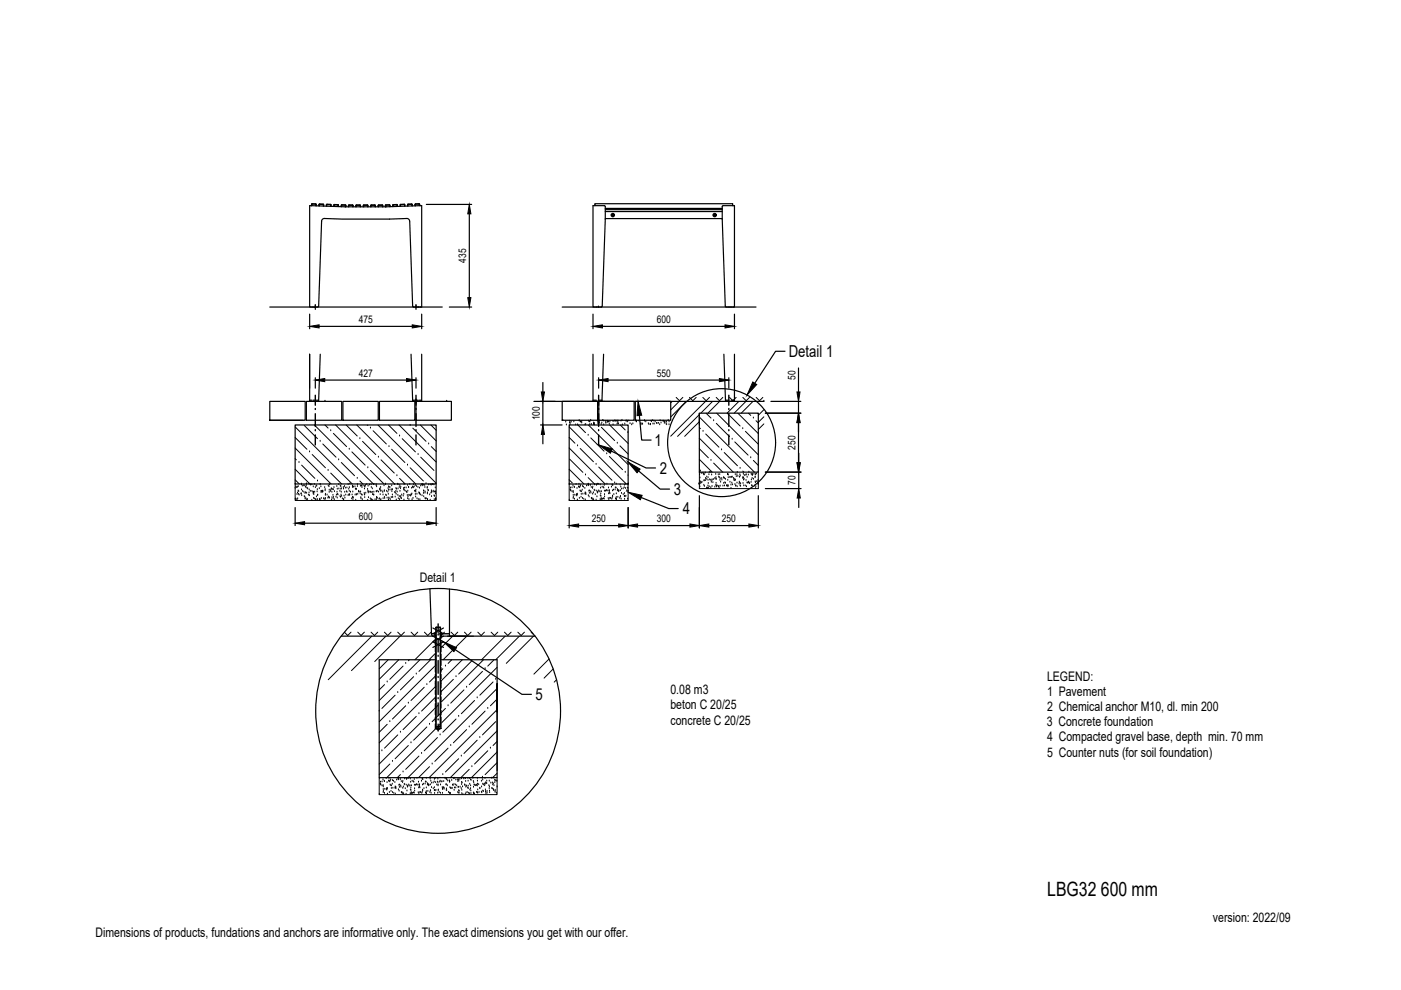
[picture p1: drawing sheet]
<svg xmlns="http://www.w3.org/2000/svg" width="297mm" height="210mm" viewBox="0 0 297 210" stroke-linecap="round" stroke-linejoin="round" font-family="sans-serif">
<!-- layer: 0 -->
<g fill="none" stroke="#000" stroke-width=".25">
<path d="M66 43.6h-.3v21.5h1.1M66 43.6l7.2 .2M66.1 43.3h.9M66.1 43.3v.3M66.2 43.2l-.2 .4M66.2 43.2l.8 .1v.3M67 43.3v.3M67.7 43.7v-.4h.8v.4M68.5 43.3l.1 .4M68.5 43.3h-.8l-.1 .4M69.2 43.7l.1-.4 .9 .1v.3M69.3 43.7v-.3h.8v.3"/>
<path d="M70.9 43.4l-.1 .4M70.9 43.4l.8 .1M70.9 43.4h.8l.1 .4M71.7 43.5v.3M72.3 43.8l.1-.4h.8l.1 .5M72.4 43.8l.1-.3h.7l.1 .4M73.2 43.9h8.6M73.9 43.9l.1-.5 .8 .1 .1 .4M73.9 43.9l.1-.4h.7l.1 .4M75.4 43.9l.2-.5 .8 .1v.4M75.5 43.9v-.4h.8l.1 .4M77 43.9l.1-.5 .9 .1v.4"/>
<path d="M77.1 43.6l.8-.1v.4M77.1 43.6v.3M78.7 43.9v-.4h.8v.4M79.6 43.6l-.9-.2-.1 .5M79.6 43.6v.3M80.2 43.9l.1-.5 .8 .1 .1 .4M80.2 43.9l.1-.4h.7l.1 .4M81.8 43.8l7.6-.2v21.5M82.5 43.4l.2 .4M82.6 43.5h-.8v.4M82.6 43.4l-.9 .1v.4M82.6 43.5v.3"/>
<path d="M84.1 43.4l.1 .4M84.1 43.4l-.8 .1 .1 .3M84.3 43.5l-.9-.1-.1 .4M84.3 43.5v.3M85.8 43.7l-.1-.3h-.8v.3M85.8 43.7l-.1-.4-.8 .1-.1 .3M86.5 43.3h.9v.4M86.5 43.3l-.1 .4M86.5 43.3v.4M86.5 43.4l.8-.1v.4M88.9 43.6l-.1-.3h-.7v.3M89 43.6l-.1-.4h-.8l-.1 .4"/>
<path d="M90.4 43.3h9.6M99.5 45.3v17.8M126.1 43.6v-.4h29.2v.4M128.1 43.6l.2 .2v2.7l-.6 18.4M128.1 43.6h-2.4v21.5h1.2M128.3 44.9h24.8M128.3 46.3h24.8M128.3 44.5h24.8M128.3 44.2h24.8M129.8 45.6h.1M129.8 45.6l.1 .1M129.9 45.7h.1"/>
<path d="M129.9 45.5h.1M129.9 45.5l.2 .1M129.9 45.5l-.1 .1M130 45.5h.1M130 45.7h.1M130.1 45.6h.1M130.1 45.6l-.2 .1M151.4 45.6l.1 .1M151.4 45.6h.1M151.5 45.7h.1M151.5 45.5h.1M151.5 45.5l-.1 .1"/>
<path d="M151.6 45.5l.1 .1M151.6 45.5h.1M151.6 45.7h.1M151.7 45.6l-.1 .1M151.7 45.6h.1M153.3 43.6l-.2 .2v2.7l.7 18.4M153.3 43.6h2.4v21.5h-1.1M57.2 65.1h36.6M65.6 75.1v7.2M65.7 75.1v10h1.7M65.7 66.6v3.1M66.9 64.9h.1"/>
<path d="M66.9 65.3h.1M66.9 64.6v.2M66.9 65v.2M66.9 65.4v.2M67.5 64.9l-.1 .2M67.6 64.9l.6-18a.58 .58 0 0 1 .6-.6l3.7 .2 13.7-.2a.58 .58 0 0 1 .7 .6l.6 18M67.7 69.2h19.7M67.9 75.1l-.3 9.8M87.2 75.1l.3 9.8 .2 .2M87.5 64.9l.2 .2M88.2 64.9h.1M88.2 65.3h.1"/>
<path d="M88.2 64.6v.2M88.2 65v.2M88.2 65.4v.2M88.2 65.1h.5M89.4 75.1v10h-1.7M89.4 66.6v3.1M95.3 65.1h4.7M119.2 65.1h41.1M125.7 75.1v10h.4M125.7 66.6v3.1M126.9 65.1h.1M127.7 64.9l-.2 .2"/>
<path d="M127.7 69.2h26M128 75.1l-.4 9.8-.2 .2M153.5 75.1l.3 9.8 .2 .2M153.8 64.9l.2 .2M155.7 75.1v10h-.3M155.7 66.6v3.1M166.4 74.5h-2l-4.4 6.8M169.3 78v5.1M57.2 85.1h7.5v4h-7.5zM57.2 89.1h7.1M62.6 90.1h29.9v12.5h-29.9zM65 85.1h7.4v4h-7.4z"/>
<path d="M65.7 84.9h.4M66.4 84.9h.5M66.9 80.1v2.2M67.1 84.9h.5M67.5 84.9l-.1 .2M68.9 80.6h17.3M68.9 85.1h.1M72.7 85.1h7.5v4h-7.5zM80.5 85.1h7.5v4h-7.5zM87.5 84.9h.5M88.2 85.1h7.5v4h-7.5zM88.2 84.9h.1"/>
<path d="M88.2 85.3h.1M88.2 84.9h.5M88.2 80.1v2.2M88.2 84.6v.2M88.2 85v.2M88.2 85.4v.2M88.2 85.1h1M88.9 84.9h.5M94.7 85.1h.1M113.2 85.1h48.8M114.6 90.1h4.6M115.1 81.1v2"/>
<path d="M115.1 85.1v5M115.1 92.1v2M119.2 85.1h7.5v4h-7.5zM120.7 90.1h12.5v12.5h-12.5zM125.7 84.9h.7M126.5 85.1h.4M126.9 80.1v2.2M126.9 84.9h.7M127 85.1h7.4v4h-7.4zM128.9 80.6h23.6M129.6 95.6l7.4 3.6h2M134.7 85.1h7.5v4h-7.5z"/>
<path d="M135.4 99.8l4.6 3.9h2M135.6 88.1l.4 5.2h2M148.3 87.6h12.5v12.5h-12.5zM148.3 87.6v2.5M153.8 84.9h.7M154.5 80.1v2.2M155 84.9h.7M162 85.1h.1M162.3 87.6h7.5M163.4 85.1h6.4M169.3 85.1v2.5M169.3 89.6v8.5"/>
<path d="M169.4 96.1v2M62.6 107.6v3.8M64.6 110.9h25.9M65 102.6h.1M92.5 107.6v3.8M120.7 107.6v4.3M122.7 111.4h8.5M133.2 107.6v4.3M133.2 102.6h.1M135.2 111.4h11.1M136 105.5l5.8 2.3h2M148.2 102.6h.1"/>
<path d="M148.3 105.1v6.8M150.3 111.4h8.5M160.7 102.6h.1M160.8 105.1v6.8M162.3 100.1h7.5M162.3 103.6h7.5M169.4 100.1v3.5M169.4 105.6v2M72.4 134.9h20M91.2 124.8l.3 9.7 .4 .4M91.5 134.4h.1M91.7 134.4h-.1"/>
<path d="M91.8 134.9l2.2 1.2-2.2 1.2M91.8 133.2l2.2 1.2M92.2 134.4v.5M92.3 134.9v.5M92.3 135.8v1M92.3 137.3v.9M92.3 138.7v.9M92.4 134.9h.1M92.4 139.9h-12v25h25v-25h-12M92.4 133.1h1M92.4 133.1v21M93.4 134.9h.1"/>
<path d="M93.4 133.1v21M93.4 134.9h20M93.4 134.4h1.9M93.5 134.9v.5M93.5 135.8v1M93.5 137.3v.9M93.5 138.7v.9M93.6 134.4v.5M94 134.9l-2.2 1.2 2.2 1.2M94 133.2l-2.2 1.2h.6M95.3 124.9v10M96.5 137.7l14.2 9.5h2"/>
<path d="M92.3 154.4l.6 .4 .6-.4M92.3 140.1v1M92.3 141.5v1M92.3 143v.9M92.3 144.4v1.5M92.3 146.3v1M92.3 147.8v.9M92.3 149.2v.9M92.3 150.6v1M92.3 152v1M92.3 153.5v.9M92.3 154.4h1.2"/>
<path d="M92.4 154.1h1M93.5 140.1v1M93.5 141.5v1M93.5 143v.9M93.5 144.4v1.5M93.5 146.3v1M93.5 147.8v.9M93.5 149.2v.9M93.5 150.6v1M93.5 152v1M93.5 153.5v.9M105.4 150.9v-6v18.5"/>
<circle cx="129.9" cy="45.6" r=".35"/>
<circle cx="129.9" cy="45.6" r=".15"/>
<circle cx="151.5" cy="45.6" r=".35"/>
<circle cx="151.5" cy="45.6" r=".15"/>
<circle cx="153" cy="93.9" r="11.4"/>
<circle cx="92.9" cy="150.7" r="26"/>
</g>
<!-- layer: SRAFY -->
<g fill="none" stroke="#000" stroke-width=".21">
<path d="M62.6 99.5l3.1 3.1M62.6 95l7.6 7.6M62.6 90.5l12.1 12.1M62.6 97.2l.2 .3M62.6 92.8l2.5 2.5M63.4 98.1h.1M64 98.6l2.8 2.8M64.5 90.2l2.8 2.8M65.6 95.8h.1M66.2 96.4l2.8 2.8M66.7 90.1l12.5 12.5M67.9 93.6h.1"/>
<path d="M68.4 94.1l2.8 2.8M68.9 90.1l.7 .7M69.6 99.7h.1M70.1 91.3h.1M70.7 91.9l2.8 2.8M71.1 90.1l12.6 12.5M71.8 97.5h.1M72.4 98.1l2.8 2.8M73.4 90.1l2.3 2.3M74 95.3h.1M74.6 95.8l2.8 2.8M75.6 90.1l12.5 12.5"/>
<path d="M76.3 93h.1M76.9 93.6l2.8 2.8M77.9 90.1l.1 .1M78 99.2h.1M78.5 90.8h.1M78.5 99.7l2.9 2.9M79.1 91.3l2.8 2.8M80.1 90.1l12.4 12.4M80.2 96.9h.1M80.8 97.5l2.8 2.8M82.4 90.1l1.8 1.8M82.5 94.7h.1"/>
<path d="M83 95.3l2.8 2.8M84.6 90.1l7.9 7.9M84.7 92.4h.1M85.3 93l2.8 2.8M86.4 98.6h.1M87 90.2h.1M87 99.2l2.8 2.8M87.5 90.8l2.8 2.8M88.6 96.4h.1M89.1 90.1l3.4 3.4M89.2 96.9l2.8 2.8M90.9 94.1h.1"/>
<path d="M91.4 90.1l1.1 1.1M91.4 94.7l1.1 1M119.3 89.1h.1M119.9 89.5h.1M120.1 90.1h.1M120.7 99.5l3.1 3.1M120.7 95l7.6 7.6M120.7 90.5l12.1 12.1M120.7 92.7l1.2 1.3M120.8 89.6h.1M120.8 97.3l2.8 2.8M120.8 90.1h.1"/>
<path d="M120.8 89.3h.1M120.9 89.7h.1M121.1 89.5h.1M121.7 89.4h.1M122.1 90.1h.1M122.5 94.5h.1M122.5 90.1h.1M122.5 90.1l1.6 1.6M122.8 89.2h.1M122.8 89.3h.1M123 95.1l2.8 2.8M123.1 89.5h.1"/>
<path d="M123.3 89.4h.1M123.3 89.7h.1M124 90.1h.1M124.2 90h.1M124.7 92.3h.1M124.8 90.1l8.4 8.4M124.8 89.3h.1M124.9 89.4h.1M125 90h.1M125.1 89.5h.1M125.2 89.1h.1M125.3 92.9l2.8 2.8"/>
<path d="M125.4 90h.1M125.8 90h.1M125.9 89.7h.1M125.9 89.9h.1M126 89.8h.1M126 90.1h.1M126.4 98.5h.1M126.7 89.3h.1M126.8 89.8h.1M126.8 89.3h.1M126.9 99l2.9 2.8M127 89.5h.1"/>
<path d="M127.1 89.8h.1M127.5 90h.1M127.5 90.6l2.8 2.8M127.6 89.7h.1M127.8 89.1h.1M127.9 89.3h.1M128 90.1h.1M128.3 89.3h.1M128.5 89.6h.1M128.5 89.8h.1M128.6 96.2h.1M128.7 89.3h.1"/>
<path d="M128.8 89.5h.1M129 89.5h.1M129.2 89.9h.1M129.2 96.8l2.8 2.8M129.3 90.1l3.9 3.9M129.3 89.5h.1M129.9 89.3h.1M130 90.1h.1M130.2 89.3h.1M130.4 89.2h.1M130.5 89.3h.1M130.7 89.3h.1"/>
<path d="M130.8 89.9h.1M130.9 94h.1M131 89.5h.1M131 89.8h.1M131 89.2h.1M131.1 89.9h.1M131.4 94.5l1.8 1.8M131.5 90.1l1.1 1.1M131.7 89.3h.1M131.9 89.1h.1M131.9 90.1h.1M132.5 89.9h.1"/>
<path d="M132.7 89.3h.1M132.9 89.2h.1M133 89.5h.1M133 89.3h.1M133.1 91.7h.1M133.3 89.3h.1M133.6 89.8h.1M133.9 90.1h.1M134.2 89.9h.1M134.7 89.3h.1M134.9 89.3h.1M134.9 89.5h.1"/>
<path d="M135.5 89.3h.1M135.8 89.8h.1M135.9 90.1h.1M136.1 89.9h.1M136.2 90h.1M136.7 89.2h.1M136.7 89.3h.1M136.9 89.4h.1M137.5 89.8h.1M137.6 90h.1M137.9 90.1h.1M137.9 90h.1"/>
<path d="M138 89.3h.1M138.1 89.4h.1M138.3 89.2h.1M138.4 89.9h.1M138.6 89.3h.1M138.7 89.9h.1M138.9 89.4h.1M139.2 89.8h.1M139.3 89.8h.1M139.6 89.8h.1M139.9 90.1h.1M140 89.2h.1"/>
<path d="M140.2 89.7h.1M140.6 89.3h.1M140.6 89.4h.1M140.9 89.8h.1M140.9 89.4h.1M141 89.6h.1M141.2 89.9h.1M141.3 89.5h.1M141.3 90h.1M141.7 89.1h.1M141.8 90.1h.1M141.9 89.5h.1"/>
<path d="M142.5 85.2l-.3 .2M143.4 84.3l.7 .7 .7-.7M144 85.1l-1.8 1.8M145.5 85.1l-3.3 3.3M146.2 84.3l.7 .7 .7-.7M148.3 87.9l-4.6 4.6M148.3 92.9l7.2 7.2M148.3 88.4l11.7 11.7M148.3 90.7l.2 .2M148.3 89.4l-3.1 3.1M148.3 97.4l2.7 2.7M148.3 95.1l1.9 2"/>
<path d="M148.5 99.9h.1M149 84.3l.7 .7 .7-.7M149.1 91.5h.1M149.5 85.1l-7.3 7.4M149.6 92l2.8 2.8M149.7 87.6l1 1M150.7 97.6h.1M151.1 85.1l-2.5 2.5M151.3 89.2h.1M151.3 98.2l1.9 1.9M151.8 84.3l.7 .7 .8-.7M151.9 89.8l2.8 2.8"/>
<path d="M151.9 87.6l8.9 8.8M152.6 85.1l-2.5 2.5M153 95.4h.1M153.6 95.9l2.8 2.8M154.2 87.6l2.7 2.7M154.7 84.3l.7 .7 .7-.7M155.2 93.1h.1M155.8 93.7l2.8 2.8M156.4 87.6l4.4 4.3M156.6 85.1l-2.4 2.5M156.9 99.3h.1M157.5 90.9h.1"/>
<path d="M157.5 99.9l.2 .2M157.5 84.3l.7 .7 .7-.7M158 91.5l2.8 2.7M158.1 85.1l-2.4 2.5M158.7 87.6l.5 .5M159.2 97.1h.1M159.6 85.1l-2.4 2.5M159.7 88.6h.1M159.7 97.6l1.1 1.1M160.3 89.2l.5 .5M160.3 84.3l.7 .7 .7-.7M162 88.4l-1.2 1.1"/>
<path d="M162 86.9l-1.2 1.1M162 89.9l-1.2 1.2M62.6 103.5h.1M62.6 102.6v3.5h29.9v-3.5M62.6 101.7l.9 .9M62.6 105.9h.1M62.7 105.8h.1M62.7 103.2h.1M62.7 106h.1M62.9 103.4h.1M63 104.8h.1M63 106h.1"/>
<path d="M63 103.3h.1M63.1 104.5h.1M63.1 105.8h.1M63.2 104.1h.1M63.2 103.2h.1M63.3 104.8h.1M63.3 104.2h.1M63.4 105h.1M63.8 104.7h.1M63.9 104.7h.1M63.9 102.6h.1M63.9 102.8h.1"/>
<path d="M63.9 103.9h.1M64 105.1h.1M64.1 103.1h.1M64.2 104.2h.1M64.4 103h.1M64.4 104.4h.1M64.5 103h.1M64.5 105.3h.1M64.6 105.4h.1M64.7 104.6h.1M64.7 105.8h.1M64.8 103.2h.1"/>
<path d="M64.8 104.5h.1M64.8 105.7h.1M64.9 103.4h.1M64.9 102.9h.1M64.9 106h.1M65 104.6h.1M65.1 103.6h.1M65.2 105.9h.1M65.2 103.7h.1M65.4 105h.1M65.5 102.7h.1M65.5 104.5h.1"/>
<path d="M65.6 103.9h.1M65.6 105.1h.1M65.8 104.2h.1M65.8 102.8h.1M65.9 102.8h.1M66.1 106.1h.1M66.1 102.8h.1M66.1 104.2h.1M66.4 104.4h.1M66.4 103.2h.1M66.4 104.7h.1M66.5 104.4h.1"/>
<path d="M66.5 105.7h.1M66.5 104.9h.1M66.7 102.7h.1M66.7 105.8h.1M66.7 104.4h.1M66.9 103.4h.1M67 106h.1M67 103h.1M67.1 105.4h.1M67.1 103.1h.1M67.2 104.3h.1M67.3 103.8h.1"/>
<path d="M67.3 105.9h.1M67.3 105h.1M67.3 102h.1M67.4 105h.1M67.7 103.6h.1M67.7 105.9h.1M67.8 105.8h.1M67.8 106h.1M67.9 102.8h.1M67.9 102.6h.1M68 103.2h.1M68.1 104.5h.1"/>
<path d="M68.1 104.2h.1M68.1 105.7h.1M68.3 104.2h.1M68.4 104.4h.1M68.4 104.1h.1M68.4 104.3h.1M68.6 105.8h.1M68.7 105.7h.1M68.8 103.4h.1M68.9 105.9h.1M68.9 103.8h.1M68.9 104.1h.1"/>
<path d="M69 105h.1M69 104.8h.1M69 105.7h.1M69.3 105h.1M69.5 105.6h.1M69.6 103h.1M69.6 105.4h.1M69.8 103.2h.1M69.8 105.5h.1M69.8 104.4h.1M69.8 103.9h.1M69.8 105.6h.1"/>
<path d="M69.8 102.8h.1M70.1 104.2h.1M70.1 100.3l2.3 2.3M70.1 103.9h.1M70.2 103.6h.1M70.3 106h.1M70.4 103.7h.1M70.4 104.4h.1M70.4 105.5h.1M70.6 103.8h.1M70.6 105h.1M70.6 105.8h.1"/>
<path d="M70.7 103.8h.1M70.7 105.5h.1M70.8 103.4h.1M70.9 105.9h.1M70.9 104.2h.1M71.2 105.4h.1M71.3 105h.1M71.4 103.1h.1M71.5 104.4h.1M71.5 105.6h.1M71.5 103.7h.1M71.5 104.8h.1"/>
<path d="M71.7 104.9h.1M71.8 102.8h.1M71.8 103.7h.1M72.1 104.2h.1M72.1 105.3h.1M72.2 103.1h.1M72.2 105.4h.1M72.3 103.2h.1M72.3 103.7h.1M72.3 105h.1M72.3 104.4h.1M72.4 103.6h.1"/>
<path d="M72.4 105.2h.1M72.6 105.8h.1M72.8 103.4h.1M72.8 103.7h.1M72.8 106h.1M72.9 105.9h.1M72.9 105.2h.1M73 103.1h.1M73.1 104.4h.1M73.1 105.6h.1M73.2 103.5h.1M73.3 105h.1"/>
<path d="M73.4 104.3h.1M73.6 103.5h.1M73.6 104.4h.1M73.8 105.1h.1M73.8 102.8h.1M73.9 103.7h.1M74 104.9h.1M74 104.2h.1M74.1 103.4h.1M74.1 104.9h.1M74.1 105h.1M74.2 102.6h.1"/>
<path d="M74.3 104.3h.1M74.6 105.8h.1M74.7 104.9h.1M74.7 103.1h.1M74.7 105.5h.1M74.8 103.1h.1M74.8 103.4h.1M74.8 104.3h.1M74.8 105.9h.1M74.8 105.5h.1M74.9 105.6h.1M74.9 103.3h.1"/>
<path d="M75.3 103.2h.1M75.3 105h.1M75.4 103.7h.1M75.4 106.1h.1M75.5 103.8h.1M75.5 104.8h.1M75.6 103.7h.1M75.6 104.9h.1M75.7 101.4h.1M75.8 103.2h.1M75.8 102.8h.1M75.8 104.8h.1"/>
<path d="M76 104.2h.1M76 104.3h.1M76.3 104.3h.1M76.3 102l.6 .6M76.4 104.7h.1M76.4 103.1h.1M76.5 104.3h.1M76.5 105.5h.1M76.5 105.8h.1M76.6 103h.1M76.7 104.9h.1M76.7 103.4h.1"/>
<path d="M76.8 105h.1M76.8 105.9h.1M77 103h.1M77.2 104.6h.1M77.3 105h.1M77.3 103.1h.1M77.3 103.7h.1M77.3 104.9h.1M77.3 105.5h.1M77.4 103.3h.1M77.5 102.9h.1M77.6 104.6h.1"/>
<path d="M77.8 102.7h.1M77.9 103.8h.1M78 106.1h.1M78 104.2h.1M78 103.1h.1M78.1 104.5h.1M78.1 104.3h.1M78.1 105.5h.1M78.3 104.3h.1M78.3 102.8h.1M78.5 105.8h.1M78.6 104.3h.1"/>
<path d="M78.7 106.1h.1M78.7 102.8h.1M78.7 104.5h.1M78.7 103.4h.1M78.8 105.9h.1M78.9 103.6h.1M78.9 104.4h.1M79 104.9h.1M79 106.1h.1M79.2 102.7h.1M79.2 105h.1M79.3 104.3h.1"/>
<path d="M79.3 102.7h.1M79.5 106h.1M79.7 102.7h.1M79.8 103h.1M79.8 104.2h.1M79.8 105.5h.1M79.8 105.9h.1M79.8 103.2h.1M79.9 105.5h.1M80 104.2h.1M80 105.6h.1M80.2 104.3h.1"/>
<path d="M80.4 105.8h.1M80.5 103.8h.1M80.5 105.8h.1M80.6 103.6h.1M80.6 103.9h.1M80.6 104.9h.1M80.6 106.1h.1M80.6 104.2h.1M80.7 103.4h.1M80.8 105.9h.1M81 104.1h.1M81.1 104.4h.1"/>
<path d="M81.2 104.9h.1M81.2 105.7h.1M81.4 103h.1M81.5 104.2h.1M81.5 104h.1M81.5 105.4h.1M81.6 105.7h.1M81.7 102.7h.1M81.8 102.6h.1M81.8 105h.1M81.9 105.1h.1M82 104.2h.1"/>
<path d="M82.1 105.6h.1M82.2 104.3h.1M82.3 103.6h.1M82.3 104.8h.1M82.4 106h.1M82.4 103.9h.1M82.4 103.2h.1M82.5 105.6h.1M82.5 105.8h.1M82.5 103.3h.1M82.7 103.4h.1M82.7 103.9h.1"/>
<path d="M82.7 105.9h.1M82.9 105.5h.1M83 103h.1M83.1 103.8h.1M83.1 104.2h.1M83.1 105.4h.1M83.2 104.9h.1M83.2 103.8h.1M83.3 105.5h.1M83.7 102.7h.1M83.7 104.4h.1M83.8 105.4h.1"/>
<path d="M83.8 104.5h.1M83.9 104.2h.1M83.9 103.6h.1M84 104.8h.1M84 106h.1M84.1 103.7h.1M84.2 100.9h.1M84.2 104.3h.1M84.3 102.7h.1M84.4 105h.1M84.4 103.7h.1M84.4 102.8h.1"/>
<path d="M84.5 105.8h.1M84.6 105.3h.1M84.7 103.3h.1M84.7 105.9h.1M84.7 101.4l1.2 1.2M84.8 102.9h.1M84.8 104.2h.1M84.8 105.4h.1M84.9 103.6h.1M85 103.3h.1M85 105.2h.1M85 105.6h.1"/>
<path d="M85.1 105.7h.1M85.2 104.9h.1M85.5 105.2h.1M85.6 103.6h.1M85.6 103.9h.1M85.6 104.8h.1M85.6 106h.1M85.7 102.7h.1M85.7 104h.1M85.8 103.5h.1M85.9 104.2h.1M86.1 103.4h.1"/>
<path d="M86.2 104.3h.1M86.3 104.5h.1M86.4 105.1h.1M86.4 102.9h.1M86.4 105.7h.1M86.5 104.1h.1M86.5 105.4h.1M86.6 103.4h.1M86.7 105h.1M86.7 105.9h.1M86.9 102.7h.1M86.9 105.1h.1"/>
<path d="M87 105.2h.1M87.2 104.9h.1M87.3 103.5h.1M87.3 104.7h.1M87.4 106h.1M87.5 103.3h.1M87.6 105.7h.1M87.6 103.4h.1M87.6 102.7h.1M87.8 103.2h.1M87.9 104.2h.1M88 102.9h.1"/>
<path d="M88.1 104.8h.1M88.1 104.2h.1M88.1 105.4h.1M88.2 104.3h.1M88.2 103.9h.1M88.3 103.1h.1M88.4 104.8h.1M88.4 105.7h.1M88.6 103.3h.1M88.7 105.9h.1M88.8 104.5h.1M88.9 104.7h.1"/>
<path d="M88.9 104.6h.1M88.9 103.5h.1M89 104.7h.1M89 105.9h.1M89.1 104.9h.1M89.2 103h.1M89.4 102.7h.1M89.5 105.1h.1M89.5 103h.1M89.5 102.9h.1M89.6 102.7h.1M89.8 102.9h.1"/>
<path d="M89.8 104.6h.1M89.8 104.1h.1M89.8 105.3h.1M89.9 104.1h.1M90 102.9h.1M90.1 103.4h.1M90.1 104.6h.1M90.1 105.7h.1M90.1 104.3h.1M90.2 105.8h.1M90.3 102.6h.1M90.4 105.7h.1"/>
<path d="M90.6 103.5h.1M90.6 103.3h.1M90.6 104.7h.1M90.6 104.5h.1M90.6 106h.1M90.7 105.9h.1M90.7 103.9h.1M90.8 104h.1M90.9 102.8h.1M91.1 104.9h.1M91.2 106.1h.1M91.2 102.8h.1"/>
<path d="M91.4 104.6h.1M91.4 102.8h.1M91.5 104.1h.1M91.5 104.4h.1M91.5 105.3h.1M91.6 102.7h.1M91.7 102.7h.1M91.8 104.3h.1M91.8 104.1h.1M92 102.8h.1M92 105.1h.1M92.1 105.9h.1"/>
<path d="M92.1 104.3h.1M92.1 105.2h.1M92.3 103.4h.1M92.3 104.7h.1M92.3 104.3h.1M92.4 105.9h.1M92.4 105.7h.1M120.7 102.6v3.5h12.5v-3.5M120.7 101.7l.6 .7M120.7 106.1h.1M120.8 102.7h.1M120.9 103.9h.1"/>
<path d="M120.9 103.5h.1M121 104h.1M121 104.1h.1M121.3 103.4h.1M121.3 104.3h.1M121.5 103h.1M121.5 104.2h.1M121.5 105.7h.1M121.5 105h.1M121.5 104.5h.1M121.6 105.4h.1M121.7 103.3h.1"/>
<path d="M121.8 103.4h.1M121.8 105.8h.1M121.9 105h.1M122.1 102.7h.1M122.2 105h.1M122.2 104.9h.1M122.3 105.1h.1M122.3 103.6h.1M122.4 104.8h.1M122.4 104.9h.1M122.4 106h.1M122.7 103.2h.1"/>
<path d="M122.7 102.7h.1M122.8 103.3h.1M122.8 105.7h.1M122.9 103.4h.1M123 103.2h.1M123 104.1h.1M123.1 103h.1M123.1 104.2h.1M123.2 105.4h.1M123.2 104.8h.1M123.3 104.3h.1M123.4 103.9h.1"/>
<path d="M123.5 103.1h.1M123.5 105.7h.1M123.6 104.8h.1M123.7 103.3h.1M123.8 105.8h.1M124 103.6h.1M124 104.8h.1M124.1 104.5h.1M124.1 106h.1M124.1 104.7h.1M124.1 100.7h.1M124.2 104.6h.1"/>
<path d="M124.2 104.9h.1M124.4 103h.1M124.7 102.7h.1M124.7 103h.1M124.7 101.3l1.4 1.3M124.7 105.1h.1M124.8 102.8h.1M124.8 102.9h.1M124.9 104.1h.1M124.9 105.4h.1M125 104.6h.1M125 104.1h.1"/>
<path d="M125.2 102.9h.1M125.2 104.3h.1M125.3 104.5h.1M125.4 103.3h.1M125.4 105.7h.1M125.5 105.7h.1M125.5 105.8h.1M125.6 103.6h.1M125.7 104.8h.1M125.7 103.3h.1M125.7 106h.1M125.7 105.8h.1"/>
<path d="M125.8 104.5h.1M125.9 106.1h.1M126 103.9h.1M126.1 102.8h.1M126.1 104h.1M126.2 104.9h.1M126.4 106h.1M126.4 102.7h.1M126.5 102.9h.1M126.5 104.1h.1M126.6 105.3h.1M126.7 104.4h.1"/>
<path d="M126.7 104.5h.1M126.7 102.7h.1M126.9 102.7h.1M126.9 104.1h.1M127 104.3h.1M127.2 104.2h.1M127.3 105.9h.1M127.3 102.8h.1M127.3 105.1h.1M127.3 103.5h.1M127.4 104.7h.1M127.4 105.2h.1"/>
<path d="M127.4 105.9h.1M127.5 105.7h.1M127.5 104.2h.1M127.6 105.9h.1M127.7 103.3h.1M127.7 105.8h.1M127.9 103.4h.1M128 105.7h.1M128 103.5h.1M128.1 105.8h.1M128.1 102.9h.1M128.2 104.1h.1"/>
<path d="M128.2 104.9h.1M128.2 105.4h.1M128.4 104.1h.1M128.6 104h.1M128.7 102.7h.1M128.7 104.1h.1M128.9 104.1h.1M129 105.7h.1M129 103.5h.1M129 104.7h.1M129.1 105.9h.1M129.2 104.2h.1"/>
<path d="M129.2 104.6h.1M129.2 104h.1M129.3 105.7h.1M129.3 104.7h.1M129.4 105.7h.1M129.6 103.3h.1M129.7 105.8h.1M129.8 105.6h.1M129.8 102.8h.1M129.9 104.1h.1M129.9 105.2h.1M129.9 105.3h.1"/>
<path d="M129.9 102.9h.1M130.1 103.9h.1M130.2 104.9h.1M130.3 102.4h.1M130.4 103.9h.1M130.5 103.4h.1M130.5 105.8h.1M130.6 105.9h.1M130.6 103.5h.1M130.7 102.7h.1M130.7 104.7h.1M130.7 105.5h.1"/>
<path d="M130.7 105.9h.1M130.9 104.1h.1M130.9 103.8h.1M131 105.4h.1M131.1 104h.1M131.2 104.2h.1M131.2 104.1h.1M131.4 105.7h.1M131.5 102.8h.1M131.5 105.4h.1M131.5 104h.1M131.6 105.3h.1"/>
<path d="M131.6 103.3h.1M131.7 105.8h.1M131.8 104.6h.1M131.8 103.7h.1M132.1 103.6h.1M132.1 104.9h.1M132.3 103.4h.1M132.4 105.3h.1M132.4 104.6h.1M132.4 102.9h.1M132.4 105.2h.1M132.4 105.9h.1"/>
<path d="M132.5 105.3h.1M132.6 100.1h.1M132.6 102.7h.1M132.6 103.6h.1M132.7 105.2h.1M132.9 104.1h.1M133 103.5h.1M133.1 105.8h.1M133.1 102.8h.1M133.1 100.7l.1 .1M133.1 103.6h.1M133.1 104h.1"/>
<path d="M133.1 104.2h.1M148.3 100.1v3.5h12.5v-3.5M148.3 100.7h.1M148.4 100.1h.1M148.4 103.2h.1M148.4 101.3h.1M148.4 102.1h.1M148.4 102.6h.1M148.6 102.3h.1M148.7 100.4h.1M148.7 102.4h.1M148.8 102.2h.1"/>
<path d="M149 100.3h.1M149.2 100.5h.1M149.2 102.9h.1M149.3 100.7h.1M149.3 102h.1M149.3 100.6h.1M149.3 101.9h.1M149.3 103.1h.1M149.5 100.3h.1M149.6 101.5h.1M149.6 101.9h.1M149.8 101.6h.1"/>
<path d="M149.8 101.1h.1M149.9 103.5h.1M150 103.6h.1M150.1 103h.1M150.1 101.8h.1M150.1 101.3h.1M150.2 102.5h.1M150.2 103.5h.1M150.3 100.7h.1M150.4 103.2h.1M150.4 100.2h.1M150.5 101.7h.1"/>
<path d="M150.6 101.8h.1M150.7 103.4h.1M150.7 100.1h.1M150.8 102.2h.1M150.9 100.7h.1M150.9 101.9h.1M151 103.1h.1M151 101.7h.1M151.1 102.3h.1M151.3 101.7h.1M151.6 103.3h.1M151.6 101.5h.1"/>
<path d="M151.8 100.6h.1M151.8 102.9h.1M151.8 101.3h.1M151.8 102.5h.1M151.8 101.6h.1M151.9 103.2h.1M151.9 103h.1M152.1 103h.1M152.3 100.7h.1M152.3 103.2h.1M152.4 101.2h.1M152.4 103.2h.1"/>
<path d="M152.4 103.5h.1M152.5 101.3h.1M152.6 100.6h.1M152.6 101.9h.1M152.7 103.1h.1M152.7 101.5h.1M152.8 102.2h.1M153 101.5h.1M153.1 101.8h.1M153.3 103.1h.1M153.4 101.3h.1M153.4 102.5h.1"/>
<path d="M153.5 101.4h.1M153.6 103h.1M153.7 102.4h.1M153.8 101.6h.1M153.8 102.5h.1M154 103h.1M154.1 103h.1M154.3 100.6h.1M154.3 101.8h.1M154.3 103.2h.1M154.3 103.1h.1M154.4 103h.1"/>
<path d="M154.4 101.3h.1M154.4 100.7h.1M154.7 101.2h.1M154.8 102.2h.1M155 101.2h.1M155 102.8h.1M155 103.6h.1M155.1 101.2h.1M155.2 102.4h.1M155.2 101.2h.1M155.3 102.8h.1M155.5 101.4h.1"/>
<path d="M155.6 101.8h.1M155.7 101.9h.1M155.8 101.6h.1M155.8 102.7h.1M155.9 100.6h.1M155.9 101.8h.1M156 103.1h.1M156 103h.1M156.1 101.1h.1M156.2 100.6h.1M156.3 102.4h.1M156.3 103.2h.1"/>
<path d="M156.3 100.2h.1M156.4 101h.1M156.7 102.6h.1M156.7 102.2h.1M156.8 101.2h.1M156.8 102.4h.1M156.9 100.7h.1M156.9 103h.1M156.9 100.9h.1M157 103.1h.1M157 102.6h.1M157.5 101.4h.1"/>
<path d="M157.5 101.2h.1M157.5 102.5h.1M157.6 100.6h.1M157.6 101.3h.1M157.6 101.8h.1M157.7 103h.1M157.8 101.6h.1M157.8 100.8h.1M158 103h.1M158.1 100.8h.1M158.2 101.9h.1M158.2 100.6h.1"/>
<path d="M158.3 103.2h.1M158.4 102.4h.1M158.4 101.2h.1M158.5 102.4h.1M158.7 100.7h.1M158.7 102.2h.1M158.7 102.3h.1M158.8 100.1h.1M158.8 102.4h.1M158.9 102.5h.1M159.2 102.3h.1M159.3 100.5h.1"/>
<path d="M159.3 101.8h.1M159.3 103h.1M159.4 100.7h.1M159.5 101.4h.1M159.5 103.1h.1M159.5 100.6h.1M159.5 100.8h.1M159.7 101.6h.1M159.9 100.6h.1M160 103h.1M160.1 101.3h.1M160.1 102.2h.1"/>
<path d="M160.1 101.1h.1M160.2 102.4h.1M160.2 100.6h.1M160.2 103.6h.1M160.2 103.2h.1M160.4 100.5h.1M160.4 102.1h.1M160.7 102.2h.1M160.7 101.9h.1M73 134l.7 .7 .7-.7M75.8 134l.7 .7 .8-.7M78.7 134l.7 .7 .7-.7"/>
<path d="M78.8 134.9l-9.2 9.2M81.5 134l.7 .7 .7-.7M81.8 134.9l-7.3 7.3M82.3 139.9l-1.9 1.9M84.3 134l.7 .7 .7-.7M84.5 139.9l-4.1 4.1M84.8 134.9l-5.4 5.4M86.8 139.9l-.2 .2M87.2 134l.7 .7 .7-.7M89 139.9l-8.6 8.6M90 134l.7 .7 .7-.7M91.3 139.9l-2.5 2.4"/>
<path d="M92.4 135.4l-4.4 4.5M92.4 138.4l-1.4 1.5M92.8 134l.7 .7 .7-.7M93.5 139.9l-.1 .1M95.6 134l.7 .7 .8-.7M95.8 139.9l-.8 .8M96 134.9l-2.6 2.5M98 139.9l-4.6 4.6M98.5 134l.7 .7 .7-.7M99 134.9l-5 5M101.3 134l.7 .7 .7-.7M102.5 139.9l-9.1 9.1"/>
<path d="M104.1 134l.7 .7 .7-.7M104.8 139.9l-1.4 1.3M107 134l.7 .7 .7-.7M107.1 134.9l-5 5M109.8 134l.7 .7 .7-.7M110.1 134.9l-5 5M112.6 134l.4 .4M113.1 134.9l-5.8 5.7M116.4 139.7l-3.2 3.2M80.4 159.7h.1M80.4 150.8h.1M81 159.2h.1"/>
<path d="M81.5 145.2l-1.1 1.1M82.1 144.6h.1M82.1 153.6l-1.7 1.7M82.7 153h.1M83.8 147.4l-2.8 2.8M84.3 146.8h.1M84.3 155.8l-2.8 2.8M84.9 155.3h.1M85.5 141.2l-2.8 2.8M86 140.7h.1M86 149.6l-2.8 2.8M86.6 149.1h.1"/>
<path d="M86.6 158.1l-2.8 2.8M87.1 157.5h.1M87.7 143.5l-2.8 2.8M88.3 142.9h.1M88.3 151.9l-2.8 2.8M88.8 151.3h.1M89.4 159.7h.1M89.9 145.7l-2.8 2.8M90.5 145.2h.1M90.5 154.1l-2.8 2.8M91.1 153.6h.1M92.2 148l-2.8 2.8"/>
<path d="M92.4 141l-12 12M92.4 145.5l-12 12M92.4 143.3l-1.3 1.3M92.7 156.4l-2.8 2.8M93 149.4l-12.6 12.6M93.3 155.8h.1M93.9 141.8l-.5 .5M94.4 141.2h.1M94.4 150.2l-2.8 2.8M95 149.6h.1M95 158.6l-2.8 2.8M95.6 158.1h.1"/>
<path d="M96.1 144l-2.7 2.8M96.7 143.5h.1M96.7 152.4l-2.8 2.9M97.2 151.9h.1M98.4 146.3l-2.8 2.8M98.9 145.7h.1M98.9 154.7l-2.8 2.8M99.5 154.1h.1M100.1 140.1l-2.9 2.8M100.6 148.5l-2.8 2.8M101.2 148h.1M101.2 156.9l-2.8 2.8"/>
<path d="M101.7 156.4h.1M102.3 142.3l-2.8 2.9M102.9 141.8h.1M102.9 150.8l-2.8 2.8M103.4 150.2h.1M103.4 159.2l-2.8 2.8M104 158.6h.1M104.5 144.6l-2.8 2.8M105.1 144h.1M105.1 153l-2.8 2.8M105.4 141.5l-23.4 23.4M105.4 146l-18.9 18.9"/>
<path d="M105.4 150.5l-14.4 14.4M105.4 155l-9.9 9.9M105.4 159.4l-5.4 5.5M105.4 148.2l-1.4 1.4M105.4 157.2l-.9 .9M117.3 141.8l-1.9 2M118 144.1l-.5 .5M80.4 164.9v3.6h25v-3.6M80.4 168.4h.1M80.5 165h.1M80.6 166.2h.1M80.7 165.8h.1"/>
<path d="M80.7 166.3h.1M80.7 166.4h.1M81 165.8h.1M81 166.6h.1M81.2 165.3h.1M81.2 166.6h.1M81.2 168h.1M81.3 167.4h.1M81.3 166.8h.1M81.3 167.8h.1M81.5 165.6h.1M81.5 165.7h.1"/>
<path d="M81.5 168.2h.1M81.6 167.4h.1M81.9 165.1h.1M81.9 167.4h.1M82 167.2h.1M82 167.5h.1M82.1 165.9h.1M82.1 167.2h.1M82.1 167.3h.1M82.1 168.4h.1M82.4 165.6h.1M82.5 165h.1"/>
<path d="M82.5 165.7h.1M82.6 168h.1M82.6 165.8h.1M82.7 162l-2.3 2.2M82.7 165.6h.1M82.7 166.4h.1M82.8 165.3h.1M82.9 166.6h.1M82.9 167.8h.1M83 167.2h.1M83 166.6h.1M83.2 166.3h.1"/>
<path d="M83.2 161.4h.1M83.2 165.5h.1M83.2 168h.1M83.3 167.1h.1M83.4 165.6h.1M83.5 168.2h.1M83.7 165.9h.1M83.8 167.1h.1M83.8 166.8h.1M83.8 168.4h.1M83.9 167h.1M83.9 167.2h.1"/>
<path d="M84.1 165.4h.1M84.4 165.1h.1M84.4 165.3h.1M84.4 165h.1M84.5 167.5h.1M84.5 165.2h.1M84.5 165.3h.1M84.6 166.5h.1M84.6 167.7h.1M84.7 166.9h.1M84.7 166.4h.1M84.9 164.2l-.7 .7"/>
<path d="M84.9 165.3h.1M85 166.6h.1M85 166.9h.1M85.1 165.7h.1M85.1 168h.1M85.2 168h.1M85.2 168.2h.1M85.4 165.9h.1M85.4 167.1h.1M85.4 165.6h.1M85.4 168.4h.1M85.5 163.7h.1"/>
<path d="M85.5 168.2h.1M85.5 166.8h.1M85.6 168.5h.1M85.7 166.3h.1M85.8 165.2h.1M85.8 166.4h.1M85.9 167.2h.1M86.1 168.4h.1M86.1 165.1h.1M86.2 165.3h.1M86.2 166.5h.1M86.3 167.7h.1"/>
<path d="M86.4 166.9h.1M86.4 166.7h.1M86.4 165h.1M86.6 165h.1M86.7 166.4h.1M86.7 166.7h.1M86.9 166.6h.1M87 168.3h.1M87 165.2h.1M87 167.5h.1M87.1 165.9h.1M87.1 167.1h.1"/>
<path d="M87.1 167.6h.1M87.1 168.3h.1M87.2 168h.1M87.2 166.6h.1M87.3 168.2h.1M87.4 165.6h.1M87.4 168.2h.1M87.6 165.7h.1M87.7 168.1h.1M87.7 165.8h.1M87.8 168.2h.1M87.8 165.3h.1"/>
<path d="M87.9 166.5h.1M87.9 167.2h.1M87.9 167.7h.1M88.1 166.5h.1M88.3 166.4h.1M88.4 165h.1M88.4 166.5h.1M88.6 166.4h.1M88.7 168.1h.1M88.7 165.8h.1M88.8 167.1h.1M88.8 168.3h.1"/>
<path d="M88.8 160.3l-2.8 2.8M88.9 166.6h.1M88.9 166.9h.1M88.9 166.4h.1M89 168h.1M89 167h.1M89.2 168h.1M89.4 165.6h.1M89.4 168.2h.1M89.5 168h.1M89.5 165.2h.1M89.6 166.4h.1"/>
<path d="M89.6 167.5h.1M89.6 167.7h.1M89.6 165.3h.1M89.8 166.3h.1M89.9 167.2h.1M90.1 166.2h.1M90.2 165.8h.1M90.2 168.1h.1M90.3 168.2h.1M90.3 165.8h.1M90.4 165h.1M90.4 167.1h.1"/>
<path d="M90.4 167.8h.1M90.4 168.3h.1M90.6 166.4h.1M90.7 166.2h.1M90.7 167.8h.1M90.8 166.4h.1M90.9 166.6h.1M90.9 166.5h.1M91.1 162.6l-2.4 2.3M91.1 168h.1M91.2 165.2h.1M91.2 167.7h.1"/>
<path d="M91.2 166.4h.1M91.3 167.6h.1M91.3 165.6h.1M91.4 168.2h.1M91.5 167h.1M91.5 166h.1M91.6 162h.1M91.8 166h.1M91.9 167.2h.1M92.1 165.8h.1M92.1 167.6h.1M92.1 167h.1"/>
<path d="M92.1 165.2h.1M92.1 168.2h.1M92.3 167.7h.1M92.4 165.9h.1M92.4 165h.1M92.4 167.6h.1M92.6 166.4h.1M92.7 165.8h.1M92.8 168.2h.1M92.8 165.2h.1M92.9 165.9h.1M92.9 166.6h.1"/>
<path d="M92.9 166.4h.1M92.9 167.6h.1M92.9 167.5h.1M93.1 168h.1M93.2 165.8h.1M93.3 164.8l-.1 .1M93.3 165.6h.1M93.4 168.2h.1M93.4 166.4h.1M93.6 165.8h.1M93.7 165.8h.1M93.8 167h.1"/>
<path d="M93.8 168.2h.1M93.8 167.4h.1M93.8 167.2h.1M93.9 164.2h.1M94 167h.1M94.1 165.7h.1M94.1 167.3h.1M94.2 167.1h.1M94.3 165h.1M94.5 165.1h.1M94.6 166.4h.1M94.6 167.6h.1"/>
<path d="M94.6 165.3h.1M94.7 167.3h.1M94.7 167.6h.1M94.8 165.4h.1M94.8 166.6h.1M94.9 165.6h.1M95.1 168h.1M95.3 165.6h.1M95.3 165.9h.1M95.4 165.8h.1M95.4 168.2h.1M95.4 167h.1"/>
<path d="M95.5 168.3h.1M95.5 167.2h.1M95.8 165.5h.1M95.8 167.2h.1M95.8 167.1h.1M95.9 166.4h.1M96.1 166.6h.1M96.2 165.1h.1M96.3 166.3h.1M96.3 167.6h.1M96.3 165h.1M96.4 167.1h.1"/>
<path d="M96.6 166.4h.1M96.6 167.1h.1M96.6 165.4h.1M96.8 166.6h.1M97 165.3h.1M97.1 165.7h.1M97.1 168h.1M97.1 166.9h.1M97.2 168.2h.1M97.2 166.9h.1M97.2 165.3h.1M97.2 167.6h.1"/>
<path d="M97.2 160.9l-2.8 2.8M97.3 165.6h.1M97.3 168.2h.1M97.4 167.7h.1M97.5 165.3h.1M97.6 166.9h.1M97.8 167.2h.1M97.8 160.3h.1M97.8 165.1h.1M97.9 165.9h.1M97.9 166.3h.1M97.9 167.6h.1"/>
<path d="M97.9 168.3h.1M98 166h.1M98.1 166.8h.1M98.1 168.5h.1M98.3 165h.1M98.3 165.1h.1M98.5 166.4h.1M98.5 166.5h.1M98.7 168.4h.1M98.7 165.1h.1M98.7 165.7h.1M98.8 166.9h.1"/>
<path d="M98.8 166.6h.1M98.8 168.1h.1M98.9 166.7h.1M99 168h.1M99.2 167.1h.1M99.2 165h.1M99.2 165.6h.1M99.3 166.7h.1M99.3 167.2h.1M99.3 168.2h.1M99.5 163.1l-1.8 1.8M99.5 168.3h.1"/>
<path d="M99.5 165.1h.1M99.6 166.3h.1M99.6 167.5h.1M99.8 167.2h.1M99.8 165.3h.1M99.8 166.6h.1M99.8 167.7h.1M99.9 168.2h.1M99.9 165.4h.1M100.1 162.6h.1M100.3 165h.1M100.4 165.7h.1"/>
<path d="M100.4 168.2h.1M100.4 166.9h.1M100.4 168.1h.1M100.4 166h.1M100.5 168.3h.1M100.5 166.4h.1M100.6 168.4h.1M100.6 166.5h.1M100.8 166.6h.1M101 166.4h.1M101 168h.1M101.1 166.5h.1"/>
<path d="M101.2 166.6h.1M101.2 165h.1M101.2 168.1h.1M101.2 165.6h.1M101.2 166.3h.1M101.3 167.5h.1M101.3 168.2h.1M101.5 166.4h.1M101.6 168h.1M101.7 167.1h.1M101.7 167.2h.1M102.1 165.6h.1"/>
<path d="M102.1 167.9h.1M102.1 166.8h.1M102.1 168.1h.1M102.2 165h.1M102.3 164.8h.1M102.3 166.3h.1M102.3 165.4h.1M102.4 167.7h.1M102.5 166.4h.1M102.5 167.8h.1M102.7 166.2h.1M102.8 166.6h.1"/>
<path d="M102.8 165h.1M102.9 166.3h.1M102.9 167.5h.1M102.9 167.8h.1M103 166h.1M103 168h.1M103 168.3h.1M103.1 166.1h.1M103.2 166.2h.1M103.2 165.6h.1M103.3 167.8h.1M103.3 168.2h.1"/>
<path d="M103.6 166.6h.1M103.7 167.2h.1M103.7 165.6h.1M103.8 166.8h.1M103.8 167.7h.1M103.8 168.1h.1M104.1 166h.1M104.2 165h.1M104.3 167.2h.1M104.4 166h.1M104.4 167.3h.1M104.5 166.4h.1"/>
<path d="M104.5 165h.1M104.6 166.2h.1M104.6 167.4h.1M104.6 167.6h.1M104.7 166.6h.1M104.9 165.4h.1M104.9 165.9h.1M105 167.8h.1M105 168h.1M105 167.6h.1M105 165.5h.1M105.2 165.6h.1"/>
<path d="M105.2 168.2h.1M105.4 165.6h.1M105.4 166.8h.1M105.4 163.9l-.9 1M105.4 161.7l-2.5 2.5"/>
</g>
<!-- layer: 0 -->
<g fill="none" stroke="#000" stroke-width=".3">
<path d="M66.9 86.8h.1M66.9 91.3h.1M66.9 83.8v2.1M66.9 87.7v2.7M66.9 92.2v2.1M88.2 86.8h.1M88.2 91.3h.1M88.2 83.8v2.1M88.2 87.7v2.7M88.2 92.2v2.1M126.9 86.8h.1M126.9 91.3h.1"/>
<path d="M126.9 83.8v2.1M126.9 87.7v2.7M126.9 92.2v2.1M154.5 86.8h.1M154.5 91.3h.1M154.5 83.8v2.1M154.5 87.7v2.7M154.5 92.2v2.1M92.9 134.6h.1M92.9 139.1h.1M92.9 132.3v1.4M92.9 135.5v2.7"/>
<path d="M92.9 143.6h.1M92.9 148.1h.1M92.9 152.6h.1M92.9 140v2.7M92.9 144.5v2.7M92.9 149v2.7M92.9 153.5v1.5"/>
</g>
<g fill="#000" stroke="#000" stroke-width=".21">
<path d="M99.5 43.3l.3 2h-.6zM65.7 69.2l2-.3v.6zM87.4 68.9l2 .3-2 .3zM99.2 63.1h.6l-.3 2zM125.7 69.2l2-.3v.6zM153.7 68.9l2 .3-2 .3zM66.9 80.6l2-.3v.6zM86.2 80.3l2 .3-2 .3zM114.8 83.1h.6l-.3 2zM115.1 90.1l.3 2h-.6zM126.9 80.6l2-.3v.6zM126.9 94.3l2.9 .9-.4 .9z"/>
<path d="M135.3 85.1l.8 2.9-1 .1zM152.5 80.3l2 .3-2 .3zM159.6 81l.8 .5-2 2.3zM169.3 87.6l.3 2h-.6zM169 98.1h.6l-.3 2zM169 83.1h.6l-.3 2zM169 98.1h.7l-.3 2zM62.6 110.9l2-.3v.7zM90.5 110.6l2 .3-2 .4zM120.7 111.4l2-.3v.7zM131.2 111.1l2 .3-2 .4zM133.1 97.9l2.6 1.6-.6 .7z"/>
<path d="M133.2 111.4l2-.3v.7zM133.2 104.4l2.9 .6-.3 1zM146.3 111.1l2 .3-2 .4zM148.3 111.4l2-.3v.7zM158.8 111.1l2 .3-2 .4zM169.4 103.6l.3 2h-.7zM94 136.1l2.8 1.2-.6 .9z"/>
</g>
<path d="M125.7 85.1h2.5M92.5 133v21.1M93.3 133v21.1M95.4 134.9h5" fill="none" stroke="#000" stroke-width=".21"/>
<g fill="#fff" stroke="#fff" stroke-width=".35">
<path d="M256.5 196.4h14.2v3.6h-14.2z"/>
<path d="M221.4 117.8h12.5v3.6h-12.5z"/>
<path d="M221.4 121h10.6v3.6h-10.6z"/>
<path d="M221.4 130.6h42.3v3.6h-42.3z"/>
<path d="M221.4 124.2h36.7v3.6h-36.7z"/>
<path d="M221.4 127.4h20v3.6h-20z"/>
<path d="M19.8 192.6h137.8v3.6h-137.8z"/>
<path d="M221.4 133.8h40.6v3.7h-40.6z"/>
<path d="M256.6 188.4h25.7v2.4h-25.7z"/>
<path d="M256.6 186.4h30.7v2.4h-30.7z"/>
</g>
<text font-size="4.2" x="222" y="189.9">LBG32 600 mm</text>
<g font-size="3.5">
<text x="167.2" y="75.7">Detail 1</text>
<text x="138.7" y="94.6">1</text>
<text x="139.9" y="100.5">2</text>
<text x="142.8" y="104.9">3</text>
<text x="144.8" y="109.1">4</text>
<text x="113.6" y="148.4">5</text>
</g>
<g font-size="2.8">
<text x="89" y="123.4">Detail 1</text>
<text x="142.2" y="147.2">0.08 m3</text>
<text x="222" y="144.4">LEGEND:</text>
<text x="222" y="147.6">1 Pavement</text>
<text x="142.2" y="150.4">beton C 20/25</text>
<text x="142.2" y="153.7">concrete C 20/25</text>
<text x="221.9" y="154">3 Concrete foundation</text>
<text x="222" y="150.7">2 Chemical anchor M10, dl. min 200</text>
<text x="222" y="157.2">4 Compacted gravel base, depth min. 70 mm</text>
<text x="222" y="160.4">5 Counter nuts (for soil foundation)</text>
<text x="257.2" y="195.4">version: 2022/09</text>
<text x="20.2" y="198.6">Dimensions of products, fundations and anchors are informative only. The exact dimensions you get with our offer.</text>
</g>
<g font-size="2.2">
<text x="98.8" y="55.7" transform="rotate(-90 98.8 55.7)">435</text>
<text x="76.1" y="68.6">475</text>
<text x="139.2" y="68.6">600</text>
<text x="76.1" y="80">427</text>
<text x="139.2" y="79.9">550</text>
<text x="168.6" y="80.6" transform="rotate(-90 168.6 80.6)">50</text>
<text x="114.5" y="89.1" transform="rotate(-90 114.5 89.1)">100</text>
<text x="168.6" y="95.3" transform="rotate(-90 168.6 95.3)">250</text>
<text x="168.7" y="102.8" transform="rotate(-90 168.7 102.8)">70</text>
<text x="76" y="110.3">600</text>
<text x="125.5" y="110.8">250</text>
<text x="139.2" y="110.8">300</text>
<text x="153.1" y="110.8">250</text>
</g>
</svg>
